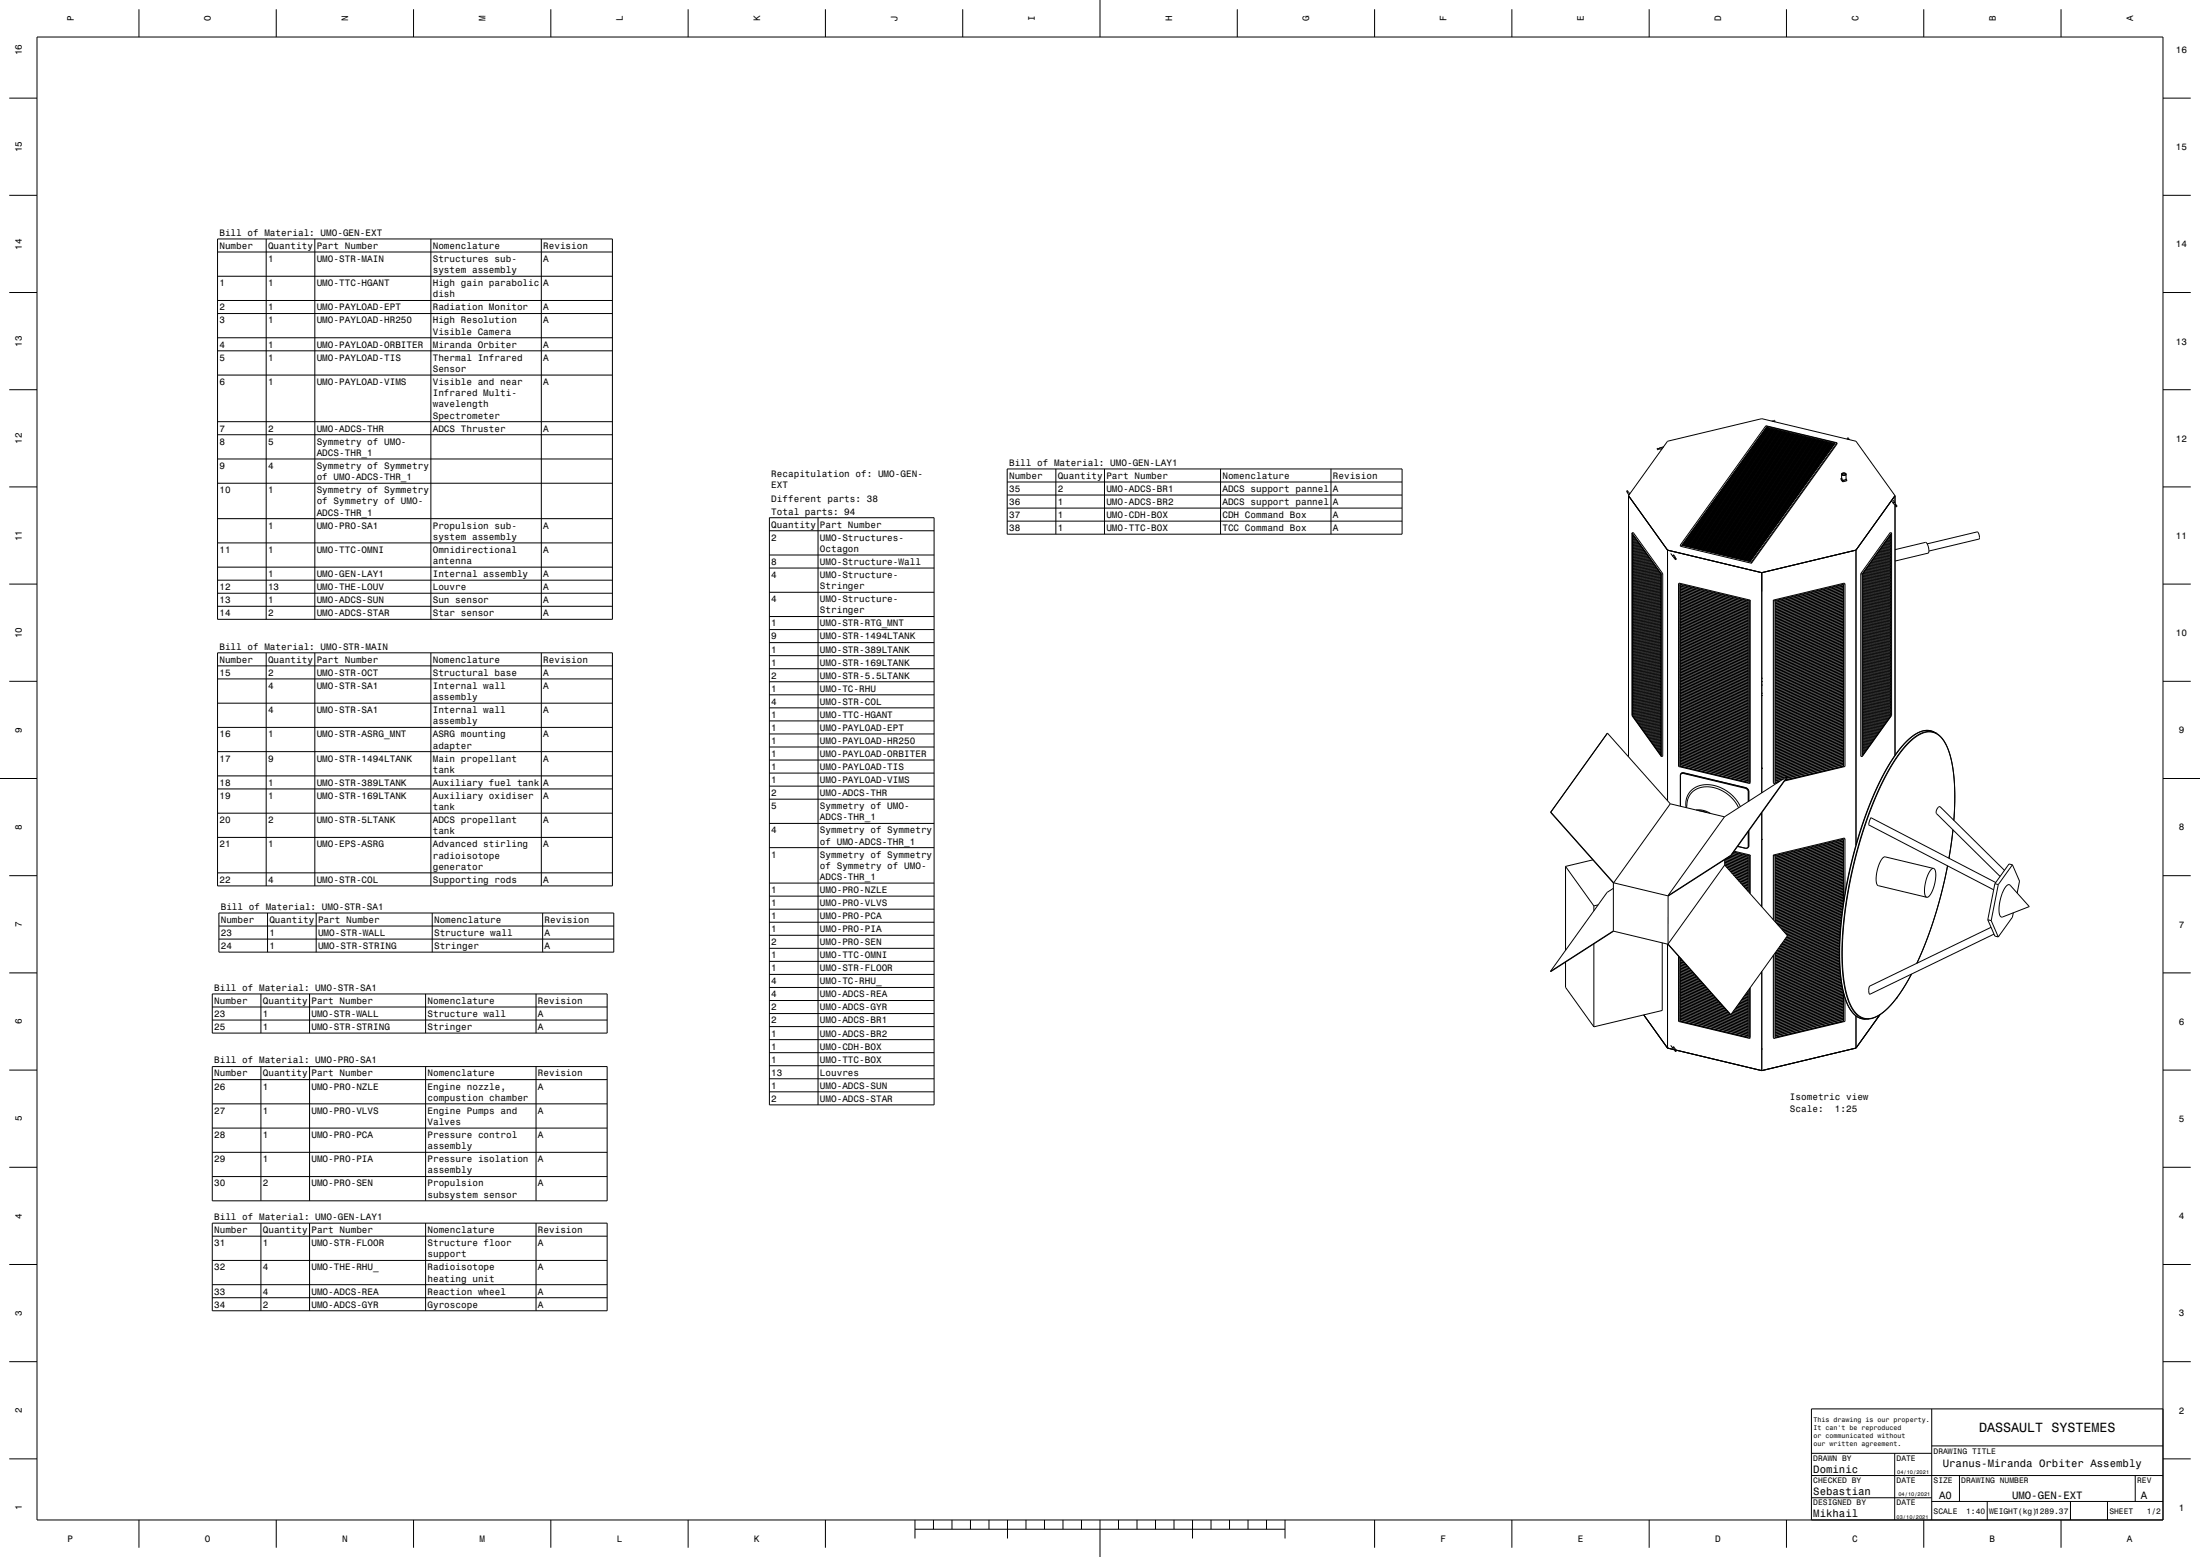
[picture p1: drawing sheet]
<svg xmlns="http://www.w3.org/2000/svg" width="1189mm" height="841mm" viewBox="0 0 1189 841" stroke-linecap="round" stroke-linejoin="round" font-family="sans-serif">
<g fill="none" stroke="#000" stroke-width=".54">
<path d="M75 5v15M149 5v15M223 5v15M298 5v15M372 5v15M446 5v15M520 5v15M595 0v20M669 5v15M743 5v15M817 5v15M891 5v15"/>
<path d="M965 5v15M1040 5v15M1114 5v15M20 20h1149v801h-1149zM5 53h15M1169 53h15M5 106h15M1169 106h15M118 129h213v206h-213zM118 136h213M144 129v206M170 129v206"/>
<path d="M233 129v206M293 129v206M5 158h15M118 149h213M1169 158h15M118 162h213M118 169h213M118 182h213M118 189h213M5 211h15M118 203h213M1169 211h15"/>
<path d="M118 228h213M118 235h213M948 240h.1M948 240l37 9M948 240l38 8M948 240l37 8M949 240h.1M949 239l37 9M949 239h.1M949 238v1M949 238l37 9M950 238h-1"/>
<path d="M950 238l36 9M950 238l37 8M950 238h.1M950 237l37 9M950 237l37 9zM951 237h.1M951 237h-1M951 237l36 8M951 237l37 8M951 236l37 9M951 236v1M951 236l37 8"/>
<path d="M951 236h.1M952 235l36 9M952 236h.1M952 235l37 9-37-9M952 235h.1M952 235l37 9M952 234l37 9M952 234l37 9-37-8M952 234v1M953 234l36 9M953 234l37 9M953 234h.1"/>
<path d="M953 233v1M953 233l37 9M953 233h.1M953 233l37 9-37-9M953 233l37 8M954 233h.1M954 232l37 9-38-8M954 232h.1M954 232l37 9M954 232l37 8M955 231h.1M955 231l36 9"/>
<path d="M955 231l37 9M955 230l37 9-46 64-37-9zM955 230v1M958 227h.1M958 227v1M958 228h.1M958 228l1-1v1M993 239l-46 65M993 239l-39-9-46 64M999 237h-1h1M999 237h1M118 248h213"/>
<path d="M544 253h214v36h-214zM571 253v36M597 253v36M660 253v36M719 253v36M896 242v1M896 242h.1M896 242h1M897 242h.1M897 242l-1 1M897 242v1M897 243h.1"/>
<path d="M898 242l-1 1M899 241v1M899 242h-2M899 242h.1M899 241h.1M934 260l37 9-37-9M934 260l37 8M934 260l37 9M934 259l37 9M935 260h-1M935 259h-1M935 259l36 9"/>
<path d="M935 259l37 8M935 259h.1M935 259l37 9M935 258l37 9M935 258h.1M935 258v1M936 258h.1M936 257l-1 1M936 257l37 9M936 257h.1M936 257l37 8M937 256l36 9-37-8"/>
<path d="M937 256h.1M937 256l37 9M937 256l37 8M937 255h.1M937 255l37 9M938 255h.1M938 254l37 9-38-8M938 254l37 9M938 254v1M938 254h.1M938 254l37 8M939 253l37 9"/>
<path d="M939 253v1M939 253l36 9M939 254h.1M939 253h.1M939 253l37 8M939 252l37 9M939 252v1M940 252l37 8M940 252h.1M940 252l37 9M940 251l37 9M940 251h.1"/>
<path d="M941 251h.1M941 250l37 9-38-8M941 250l37 9M941 250v1M941 250l37 9zM941 250h.1M942 249l-1 1M942 249l36 9M942 249l37 9M942 249h.1M942 249l37 8M942 248l37 9z"/>
<path d="M943 248h-1M943 248l36 9-37-9M943 248h.1M943 248l37 8M943 247l37 9-37-8M943 247l37 9M943 247h.1M944 246l36 9M944 247h.1M944 246h.1M944 246l37 9M944 245l37 9-37-8"/>
<path d="M944 245l37 9M945 245h.1M945 245l37 9M945 245l37 8M945 244l37 9M945 244v1M945 244h.1M946 244h.1M946 243l37 9-38-8M946 243h.1M946 243l37 9M946 243l37 8"/>
<path d="M947 242l37 9M947 242h.1M947 242l36 9M947 242v1M947 242l37 8M947 241h1M947 241l37 9M948 241l37 8M948 241h.1M995 258l1 2M995 258v1M995 258h.1"/>
<path d="M995 258l1 1M995 256v3a1.5 1.5 0 0 0 3 0M995 256a1.5 1.5 0 0 0 3 0M996 256h-1M996 256a.9 .9 0 0 0 1 1 .9 .9 0 0 0 0-1M996 256h1M996 256h.1M996 259v1M996 260h.1M997 256h.1M997 256h1M997 256h-1"/>
<path d="M998 259h.1M998 256v3M998 259l-2 1M998 259v1M998 260h-2M998 260h.1M5 263h15M118 261h213M416 280h89v317h-89zM442 280v317M544 260h214M544 267h214"/>
<path d="M544 274h214M880 266h.1M880 266l-1-1 1 1M880 268l21 29M880 268v141M880 268l21-30 51-12 51 12 21 30M880 267v-1l1 1h-1M920 280h-1M920 280l37 9M920 280l37 8M920 280h.1M920 279l37 9"/>
<path d="M920 279h.1M921 278l37 9M921 278v1M921 278l36 9M921 279h.1M921 278h.1M921 277l37 9M921 277l37 9-37-8M922 278h-1M922 277l36 9M922 277l37 9M922 277h.1"/>
<path d="M922 277l37 8M922 276v1M922 276l37 9M922 276l37 9-37-9M922 276l38 8M923 276h.1M923 275l37 9M923 275h.1M923 275l37 8M924 274l37 9M924 274l36 9M924 274v1"/>
<path d="M924 274l37 8M924 274l37 9zM924 274h.1M924 273l37 9M924 273h.1M925 273h-1M925 273l36 9-37-9M925 273l37 8M925 273h.1M925 272l37 9M925 272h.1M926 272h.1"/>
<path d="M926 272l37 8M926 272l36 8M926 271l37 8M926 271h.1M926 271l37 9M926 270v1M926 270l37 9M927 270h-1M927 270l36 9M927 270l37 8M927 270h.1M927 270l37 9"/>
<path d="M927 269v1M927 269l37 9M927 269l37 9-37-9M927 269h.1M928 269h.1M928 269h-1M928 269l37 8M928 268l37 9M928 268v1M928 268h.1M929 267l36 9-37-8M929 267l37 9"/>
<path d="M929 267h.1M929 268h.1M929 267l37 8M929 266l37 9M929 266h.1M930 266l-1 1M930 266l37 8M930 266h.1M930 266l37 9M930 265l37 9M930 265h.1M931 265l37 8"/>
<path d="M931 265h-1M931 265l36 8M931 265h.1M931 264l37 9M931 264h.1M931 264l37 8M932 263l36 9-37-8M932 263l37 9M932 263h.1M932 262l37 9zM932 262h.1M932 262l37 9"/>
<path d="M932 262l37 8M933 262h.1M933 261l37 9M933 261l37 9zM933 261l37 8M933 261h.1M934 261l36 8M934 260v1M934 260l36 9M934 261h.1M934 260h.1M1022 270l2 3"/>
<path d="M1023 270l2 3M1023 272h.1M1024 271l-1 1M1024 271v1M1024 271h-1v1M1024 273h.1M1024 268l-21 29M1024 268v4M1024 273v135M1024 273l1 1M1025 273h-1M1025 273h.1"/>
<path d="M1025 273v1M1169 263h15M118 280h213M118 293h213M416 287h89M416 300h89M544 281h214M882 288h1l16 22M882 288v98l16 23M882 288l16 22M882 289l16 21v98l-16-21zM883 289l15 21"/>
<path d="M883 299l-1 1 16 21M883 299h-1l16 21M883 298h-1l16 21M883 297h-1l16 22M883 296l-1 1 16 21M883 295l-1 1 16 21M883 294l-1 1 16 21M883 294h-1l16 21M883 293h-1l16 21M883 292l-1 1 16 21M883 291l-1 1 16 21M883 290l-1 1 16 21"/>
<path d="M883 290h-1l16 21M901 297v136M901 297l51 12M903 299l1 1M908 294v1l39 9M908 294l39 10M909 294h.1M909 294l37 9M909 294l38 8M910 294h.1M910 293v1M910 293l37 9"/>
<path d="M910 293l37 9-37-9M910 293h.1M911 293h-1M911 293l36 8M911 292l37 9M911 292v1M911 292l36 9M911 293h.1M911 292l37 8M911 292h.1M911 291h.1M911 291l37 9"/>
<path d="M912 292h-1M912 291l36 9-37-9M912 291h.1M912 291l37 9M912 290l37 9-37-8M912 290l37 9M912 290v1M913 290l36 9M913 290h.1M913 289v1M913 289l37 9M913 289h.1"/>
<path d="M913 289l37 9-37-9M913 289l37 8M914 288l36 9M914 288l37 9M914 288h.1M914 288l37 8M914 287l37 9M915 287h.1M915 286l37 9zM915 286h.1M915 286l37 9M915 286l37 8"/>
<path d="M916 285l37 9M916 285l36 9M916 286h.1M916 285l37 8M916 285h.1M916 284l1 1M916 284l37 9M917 284l37 8M917 284h.1M917 284l37 9M917 283h.1M917 283l37 9"/>
<path d="M917 283l38 8M918 283h.1M918 282l37 9M918 282h.1M918 282v1M919 281l-1 1M919 281l36 9M919 281l37 9M919 281h.1M919 281l37 8M919 280l37 9-37-8M919 280h.1"/>
<path d="M1003 297v159M1003 297l-51 12M1022 299v1l-15 21M1022 299l-15 21M1022 298l-15 21M1022 297l-15 22M1022 296v1l-15 21M1022 295v1l-15 21M1022 294v1l-15 21M1022 294l-15 21M1022 293l-15 21M1022 292v1l-15 21"/>
<path d="M1022 291v1l-15 21M1022 290v1l-15 21M1022 290l-15 21M1022 289l-15 21M1022 289v98l-15 21v-98zM1022 288l-16 22M1022 288v98l-16 23M1024 297l17-4 1 1v3v2l-18 4M1042 294l27-7 1 2v2l-28 7M5 315h15M118 306h213M118 313h213"/>
<path d="M416 307h89M416 320h89M883 316l-1 1 16 21M883 320h-1l16 21M883 319l-1 1 16 21M883 318l-1 1 16 21M883 317l-1 1 16 21M883 316h-1l16 21M883 315h-1l16 22M883 314l-1 1 16 21M883 313l-1 1 16 21M883 312l-1 1 16 21"/>
<path d="M883 312h-1l16 21M883 311h-1l16 21M883 310l-1 1 16 21M883 309l-1 1 16 21M883 308l-1 1 16 21M883 308h-1l16 21M883 307h-1l16 21M883 306h-1l16 22M883 305l-1 1 16 21M883 304l-1 1 16 21M883 303l-1 1 16 21M883 303h-1l16 21"/>
<path d="M883 302h-1l16 21M883 301l-1 1 16 21M883 300l-1 1 16 21M898 310v99M899 310v98l-1 1M899 310h-1M904 300h.1M904 300v1M905 300h-1M905 301v1M905 301h.1M905 302h.1"/>
<path d="M905 301l1 1M905 301l-1-1 1 1M906 302h-1M907 315v99l39 9M907 315l39 9M907 315l39 10M908 316l37 9v98l-37-9zM908 316v2M908 318v2l37 9M908 318l37 9M908 320v2l37 9M908 319l37 9"/>
<path d="M908 318h.1M908 317l37 9M908 317l37 8M947 304h.1M952 309v119M996 320v1l-37 9M996 319h.1M996 318h.1M996 317h.1M996 317v3l-37 9M996 316v1l-37 9M996 319l-37 9"/>
<path d="M996 318l-37 9M996 317l-37 8M997 315v99l-33 8M997 315l-39 9M997 315l-38 10M1006 310v98v1M1006 310h.1M1006 310v99M1022 315l-15 22M1022 320l-15 21M1022 319v1l-15 21M1022 318v1l-15 21"/>
<path d="M1022 317v1l-15 21M1022 316v1l-15 21M1022 316l-15 21M1022 314v1l-15 21M1022 313v1l-15 21M1022 312v1l-15 21M1022 312l-15 21M1022 311l-15 21M1022 310v1l-15 21M1022 309v1l-15 21M1022 308v1l-15 21M1022 308l-15 21"/>
<path d="M1022 307l-15 21M1022 306l-15 22M1022 305v1l-15 21M1022 304v1l-15 21M1022 303v1l-15 21M1022 303l-15 21M1022 302l-15 21M1022 301v1l-15 21M1022 300v1l-15 21M1169 315h15M118 320h213M118 327h213"/>
<path d="M416 333h89M883 339l-1 1 16 21M883 339h-1l16 21M883 338h-1l16 21M883 337l-1 1 16 21M883 336l-1 1 16 21M883 335l-1 1 16 21M883 334l-1 1 16 21M883 334h-1l16 21M883 333h-1l16 21M883 332l-1 1 16 21M883 331l-1 1 16 21"/>
<path d="M883 330l-1 1 16 21M883 330h-1l16 21M883 329h-1l16 21M883 328l-1 1 16 21M883 327l-1 1 16 21M883 326l-1 1 16 21M883 325l-1 1 16 21M883 325h-1l16 21M883 324h-1l16 22M883 323l-1 1 16 21M883 322l-1 1 16 21M883 321l-1 1 16 21"/>
<path d="M883 321h-1l16 21M908 336l37 9M908 334l37 9M908 333l37 9M908 331l37 9M908 330l37 9M908 328l37 9M908 326l37 8M908 324l37 9M908 323l37 9M908 321l37 9M908 339v3l37 9"/>
<path d="M908 338v1M908 336v2M908 334v2M908 330v2l37 9M908 328v2M908 326v2M908 324v2M908 339l37 9M908 338l37 9M908 339h.1M908 339l37 8M908 338h.1"/>
<path d="M908 337l37 9M908 336h.1M908 335l37 9M908 335l37 8M908 334h.1M908 332v2M908 333h.1M908 331h.1M908 330v1M908 330h.1M908 329l37 9M908 328h.1"/>
<path d="M908 327l37 9M908 326l37 9M908 326h.1M908 325l37 9M908 324h.1M908 322v2M908 323h.1M908 321v1M908 321h.1M946 325v98M946 324v99M946 324v1"/>
<path d="M958 324l1 99M958 324l1 1M959 325v98M996 339h.1M996 338h.1M996 337h.1M996 336h.1M996 335h.1M996 334h.1M996 333h.1M996 332h.1M996 331h.1"/>
<path d="M996 330v1M996 330h.1M996 329h.1M996 328h.1M996 327h.1M996 326h.1M996 325h.1M996 324h.1M996 321v3l-37 9M996 323h.1M996 322h.1M996 321h.1"/>
<path d="M996 338v2l-37 9M996 336v2l-37 9 37-9M996 334v2l-37 9 37-9M996 332v2l-37 9 37-9M996 330v2l-37 9M996 328v2l-37 9M996 326v2l-37 9M996 324v2l-37 8M996 332l-37 9M996 339l-37 9 37-9M996 339l-37 8 37-8M996 337l-37 9 37-9"/>
<path d="M996 335l-37 9 37-9M996 335l-37 8 37-8M996 333l-37 9 37-9M996 331l-37 9M996 330l-37 9M996 329l-37 9M996 327l-37 9M996 326l-37 9M996 325l-37 9M996 323l-37 9M996 322l-37 9M996 321l-37 9"/>
<path d="M1022 339v1l-15 21M1022 339l-15 21M1022 338l-15 21M1022 337v1l-15 21M1022 336v1l-15 21M1022 335v1l-15 21M1022 334v1l-15 21M1022 334l-15 21M1022 333l-15 21M1022 332v1l-15 21M1022 331v1l-15 21M1022 330v1l-15 21"/>
<path d="M1022 330l-15 21M1022 329l-15 21M1022 328v1l-15 21M1022 327v1l-15 21M1022 326v1l-15 21M1022 325v1l-15 21M1022 325l-15 21M1022 324l-15 22M1022 323v1l-15 21M1022 322v1l-15 21M1022 321v1l-15 21M1022 321l-15 21"/>
<path d="M118 353h213v126h-213zM118 360h213M144 353v126M170 353v126M233 353v126M293 353v126M416 340h89M416 347h89M416 354h89M883 356h-1l16 21M883 360h-1l16 21M883 359l-1 1 16 21"/>
<path d="M883 358l-1 1 16 21M883 357l-1 1 16 21M883 357h-1l16 21M883 355h-1l16 22M883 354l-1 1 16 21M883 353l-1 1 16 21M883 352l-1 1 16 21M883 352h-1l16 21M883 351h-1l16 21M883 350l-1 1 16 21M883 349l-1 1 16 21M883 348l-1 1 16 21"/>
<path d="M883 348h-1l16 21M883 347h-1l16 21M883 346h-1l16 22M883 345l-1 1 16 21M883 344l-1 1 16 21M883 343l-1 1 16 21M883 343h-1l16 21M883 342h-1l16 21M883 341l-1 1 16 21M883 340l-1 1 16 21M908 343l37 9-37-9M908 357l37 9"/>
<path d="M908 356l37 9M908 352l37 9M908 351l37 9M908 348l37 8M908 346l37 9M908 341l37 9M908 340l37 9M908 357v3l37 9M908 356v1M908 348v2l37 9M908 346v2M908 344v2"/>
<path d="M908 342v1l37 9-37-8M908 342l37 9M908 360v1l37 9M908 359l37 9M908 358l37 9M908 357h.1M908 357l37 8M908 356h.1M908 353v3M908 355l37 9M908 354l37 9M908 352v1l37 9"/>
<path d="M908 353h.1M908 350v2l37 9M908 351h.1M908 349l37 9M908 348l37 9M908 348h.1M908 347l37 9M908 346h.1M908 345l37 9M908 344l37 9M908 344h.1M908 342h.1"/>
<path d="M996 360v2l-37 9 37-9M996 359h.1M996 358h.1M996 357h.1M996 356h.1M996 355h.1M996 354h.1M996 352v2l-37 9M996 353h.1M996 350v2l-37 9M996 351h.1M996 349h.1"/>
<path d="M996 348h.1M996 347h.1M996 346h.1M996 345h.1M996 344h.1M996 342v1l-37 9M996 343h.1M996 340v2l-37 9M996 341h.1M996 358v2l-37 9M996 356v2l-37 9M996 354v2l-37 9"/>
<path d="M996 348v2l-37 9M996 346v2l-37 8M996 344v2l-37 9M996 359l-37 9M996 357l-37 9M996 357l-37 8M996 355l-37 9M996 353l-37 9M996 352l-37 9M996 351l-37 9M996 349l-37 9M996 348l-37 9"/>
<path d="M996 347l-37 9M996 345l-37 9M996 344l-37 9M996 343l-37 9M996 341l-37 9M1022 341v1l-15 21M1022 360l-15 21M1022 359v1l-15 21M1022 358v1l-15 21M1022 357v1l-15 21M1022 357l-15 21M1022 356l-15 21"/>
<path d="M1022 355l-15 22M1022 354v1l-15 21M1022 353v1l-15 21M1022 352v1l-15 21M1022 352l-15 21M1022 351l-15 21M1022 350v1l-15 21M1022 349v1l-15 21M1022 348v1l-15 21M1022 348l-15 21M1022 347l-15 21M1022 346l-15 22"/>
<path d="M1022 345v1l-15 21M1022 344v1l-15 21M1022 343v1l-15 21M1022 343l-15 21M1022 342l-15 21M1022 340v1l-15 21M5 368h15M118 367h213M118 380h213M416 361h89M416 368h89M416 375h89"/>
<path d="M883 379l-1 1 16 21M883 379h-1l16 21M883 378h-1l16 21M883 377l-1 1 16 21M883 376l-1 1 16 21M883 375l-1 1 16 21M883 374l-1 1 16 21M883 374h-1l16 21M883 373h-1l16 22M883 372l-1 1 16 21M883 371l-1 1 16 21M883 370l-1 1 16 21"/>
<path d="M883 370h-1l16 21M883 369h-1l16 21M883 368l-1 1 16 21M883 367l-1 1 16 21M883 366l-1 1 16 21M883 365l-1 1 16 21M883 365h-1l16 21M883 364h-1l16 22M883 363l-1 1 16 21M883 362l-1 1 16 21M883 361l-1 1 16 21M883 361h-1l16 21"/>
<path d="M908 377l37 9M908 375l37 9M908 374l37 9M908 373l37 9M908 372l37 9M908 370l37 9M908 364l37 9M908 363l37 9M908 362l37 9M908 361l37 9M908 377v2l37 9M908 375v2"/>
<path d="M908 374v1M908 371v3M908 370v1l37 9M908 367v3l37 8M908 366v1M908 364v2M908 371l37 9M908 367l37 9M908 366l37 8M908 379v2l37 9M908 379l37 8M908 378l37 9"/>
<path d="M908 377h.1M908 376l37 9M908 375h.1M908 375l37 8M908 374h.1M908 373h.1M908 372h.1M908 371h.1M908 370h.1M908 369l37 9M908 368l37 9M908 367h.1"/>
<path d="M908 366l37 9M908 366h.1M908 365l37 9M908 364h.1M908 361v3M908 363h.1M908 362h.1M908 361h.1M996 379v1M996 379h.1M996 378h.1M996 377h.1"/>
<path d="M996 376h.1M996 375h.1M996 374h.1M996 373h.1M996 372h.1M996 370v2l-37 9M996 371h.1M996 370h.1M996 369h.1M996 368h.1M996 367h.1M996 366h.1"/>
<path d="M996 365h.1M996 364h.1M996 363h.1M996 362h.1M996 361l-37 9M996 379v1l-37 9M996 376v3l-37 8M996 375v1l-37 9M996 372v3l-37 8M996 368v2l-37 9M996 366v2l-37 9 37-9M996 364v2l-37 9 37-9"/>
<path d="M996 362v2l-37 9 37-9M996 379l-37 9M996 378l-37 9M996 377l-37 9M996 375l-37 9M996 374l-37 9M996 373l-37 9M996 371l-37 9M996 370l-37 9M996 369l-37 9 37-9M996 367l-37 9 37-9M996 366l-37 8 37-8"/>
<path d="M996 365l-37 9 37-9M996 363l-37 9 37-9M996 361l-37 8M1022 379v1l-15 21M1022 379l-15 21M1022 378l-15 21M1022 377v1l-15 21M1022 376v1l-15 21M1022 375v1l-15 21M1022 374v1l-15 21M1022 374l-15 21M1022 373l-15 22"/>
<path d="M1022 372v1l-15 21M1022 371v1l-15 21M1022 370v1l-15 21M1022 370l-15 21M1022 369l-15 21M1022 368v1l-15 21M1022 367v1l-15 21M1022 366v1l-15 21M1022 365v1l-15 21M1022 365l-15 21M1022 364l-15 22M1022 363v1l-15 21"/>
<path d="M1022 362v1l-15 21M1022 361v1l-15 21M1022 361l-15 21M1169 368h15M118 393h213M416 382h89M416 389h89M416 396h89M869 396l-31 43M869 396l34 38M882 387h.1M883 386h-1l16 22"/>
<path d="M883 385l-1 1 16 21M883 384l-1 1 16 21M883 383l-1 1 16 21M883 383h-1l16 21M883 382h-1l16 21M883 381l-1 1 16 21M883 380l-1 1 16 21M908 392l37 9-37-8M908 400l37 9M908 392l37 8M908 390l37 9M908 388l37 8"/>
<path d="M908 385l37 9M908 384l37 8M908 383l37 9M908 382l37 9M908 380l37 9M908 397v2l37 9M908 395v2M908 393v2M908 391v2M908 388v1l37 9M908 385v3M908 384v1"/>
<path d="M908 397l37 9M908 395l37 9M908 393l37 9M908 391l37 9M908 399v2l37 9M908 400h.1M908 398l37 9M908 397h.1M908 397l37 8M908 396l37 9M908 395h.1M908 394l37 9"/>
<path d="M908 393h.1M908 392l37 9M908 391h.1M908 389v2l37 9M908 390h.1M908 388l37 9M908 388h.1M908 387l37 9M908 386l37 9M908 385h.1M908 384l37 9M908 384h.1"/>
<path d="M908 381v3M908 383h.1M908 382h.1M908 380h.1M996 399v2l-37 9M996 400h.1M996 398h.1M996 397h.1M996 396h.1M996 395h.1M996 394h.1M996 393h.1"/>
<path d="M996 392h.1M996 391h.1M996 390l-37 9M996 389l-37 9M996 388h.1M996 387h.1M996 386h.1M996 385h.1M996 384h.1M996 383h.1M996 380v3l-37 9M996 382h.1"/>
<path d="M996 381h.1M996 397v2l-37 9M996 395v2l-37 8 37-8M996 393v2l-37 9 37-9M996 391v1l-37 9 37-8M996 388v3l-37 9M996 387v1l-37 9M996 384v3l-37 9M996 383v1l-37 9M996 392l-37 9M996 391l-37 9M996 400l-37 9"/>
<path d="M996 398l-37 9M996 397l-37 9M996 396l-37 9 37-9M996 394l-37 9 37-9M996 393l-37 9 37-9M996 392l-37 8M996 388l-37 8M996 386l-37 9M996 385l-37 9M996 384l-37 8M996 382l-37 9M996 381l-37 9"/>
<path d="M1022 386l-15 22M1022 385v1l-15 21M1022 384v1l-15 21M1022 383v1l-15 21M1022 383l-15 21M1022 382l-15 21M1022 381v1l-15 21M1022 380v1l-15 21M1022 387h.1M1045 395h-2h-3l-5 2-6 5-7 9-6 11-6 14-5 15-4 16-4 16-2 16-1 15 1 12 2 11 3 7 3 5 3 1h2M1045 395h-2h-3l-6 2-6 6-6 8-6 11-6 14-5 15-5 17-3 17-2 15-1 14 1 13 1 10 3 7 4 5 3 1h2M1045 395l1 1"/>
<path d="M1046 396l3 2 2 4 2 4 2 6 1 14v17v-11v-10l-1-9-2-7-2-6-4-3-3-2-5 1-6 4-7 8-6 10-7 14-5 15-5 17-4 17-2 17-1 18 1 15 3 11 2 4 2 3 3 1h4l3-1 4-2 7-8 8-13M1046 396l-2-1h-3l-5 3-6 5-7 9-6 12-6 12-5 15-4 16-4 16-2 16-1 15 1 12 2 10 3 8 4 5 2 1h2M118 406h213M118 419h213M416 403h89M416 411h89M416 418h89M908 413l37 9M908 412l37 9M908 410l37 9M908 407l37 9M908 405l37 9"/>
<path d="M908 403l37 9M908 402l37 9M908 401l37 9M908 414h.1M908 413v1M908 407v2l37 9M908 405v2M908 403v2M908 413h.1M908 411v2M908 412h.1M908 409v2l37 9"/>
<path d="M908 410v1M908 410h.1M908 408l37 9M908 407h.1M908 406l37 9M908 406l37 8M908 405h.1M908 404l37 9M908 403h.1M908 402v1M908 402h.1M908 401h.1"/>
<path d="M908 419h.1M908 419v17M908 418v1M910 418h-1l-1 1M910 418l33 8M910 418h-2M910 418h.1M910 418l33 7M910 417l-2 1M910 417l33 8M910 417v1M966 419l-30 43"/>
<path d="M966 419l-31 43M966 419l-34 22M996 413h.1M996 410v3l-30 7M996 412h.1M996 411h.1M996 409v1l-37 9M996 410h.1M996 408h.1M996 407h.1M996 406h.1M996 405h.1"/>
<path d="M996 404h.1M996 403h.1M996 402h.1M996 401v1l-37 9M996 413v1M996 406v3l-37 9M996 405v1l-37 9M996 402v3l-37 9M996 414h.1M996 412l-37 9M996 411l-37 9M996 410l-37 9"/>
<path d="M996 408l-37 9M996 407l-37 9M996 406l-37 8M996 404l-37 9M996 403l-37 9M996 401l-37 9M996 414v-98l-37 9v98l3-1M996 414l-31 7M0 421h20M118 426h213M118 439h213M416 425h89"/>
<path d="M416 432h89M838 439l34 38M903 434l-31 43M903 434l29 7M912 436v-4l2-4 4-2 5-1 5 1 5 2 4 4 3 4M917 438h3l4 1M918 438l4 1M941 436l-4-5-4-4-5-2-6-1-5 1-3 2-3 4v5M943 426h1l1 2M943 425l2 1v2M943 425v1M943 425l2 1v1"/>
<path d="M943 425h.1M945 428v5M945 428h.1M945 427v6M945 427v1M952 439v51M961 423h-2M962 422l-3 1M964 421l-5 1M1169 421h20M118 452h213M416 445h89"/>
<path d="M416 458h89M932 441l-31 43M937 460l9 2M939 457l4 1M943 458h.1M945 457l-1 1h-1M945 449v8M945 458h-2M945 457v1M945 457h.1M996 460h.1M996 459h.1"/>
<path d="M996 458h.1M996 455v3l-37 8M996 457h.1M996 456h.1M996 454h.1M996 459v3l-37 8M996 458v1l-37 9M996 454v1l-37 9M996 460l-37 9M996 458l-37 9M996 457l-37 9M996 456l-37 9"/>
<path d="M996 454l-37 9M997 453l-39 9M997 453v29M997 453l-38 9M1055 448l-2 16 3-16M5 473h15M118 471h213M416 477h89M846 468v45M846 468l15 21M861 464l-15 4M872 477v26l-34 22"/>
<path d="M872 480l-3 2-31 43M872 477l29 7M932 467l34 38-31 43M932 464v3M932 467l13 3M932 466l13 3M932 465l13 3M932 467l13 3-13-3M932 464l13 3M933 468l12 3-12-2M933 464l12 2-12-2M934 469l11 3"/>
<path d="M934 463l11 3M934 470l11 2M935 471l10 2M935 462l10 3M935 462h1M935 462l-34 22M936 462l-34 22v26l30-43M936 462l9 2M936 472l9 2M936 461l9 2M937 460l8 2v20M937 473l8 2"/>
<path d="M938 474l7 1M939 475l6 1M940 476l5 1M941 477l4 1M941 478l4 1M942 479h3M943 480h2M946 462v20M946 462v21M946 462h.1M958 462v35M958 462h1"/>
<path d="M959 462v35M996 480h.1M996 479h.1M996 478h.1M996 477h.1M996 476h.1M996 474v1l-37 9M996 475h.1M996 473h.1M996 472h.1M996 471h.1M996 470h.1"/>
<path d="M996 469h.1M996 468h.1M996 467h.1M996 466h.1M996 465l-37 9M996 464l-37 9M996 463h.1M996 462h.1M996 461h.1M996 480v2l-37 9M996 478v2l-37 8M996 476v2l-37 9"/>
<path d="M996 471v3l-37 9M996 470v1l-37 9M996 467v3l-37 9 37-9M996 466v1l-37 9 37-9M996 463v3l-37 9 37-9M996 462v1l-37 9M996 463l-37 9M996 479l-37 9M996 477l-37 9M996 476l-37 9M996 475l-37 9M996 473l-37 9"/>
<path d="M996 472l-37 9M996 471l-37 8 37-8M996 469l-37 9 37-9M996 468l-37 9 37-9M996 466l-37 9 37-8M996 462l-37 9M996 461l-37 9M1045 469h-1l-1 2-2 5-1 6 1 2v1M1045 469l1 1v2v6l-2 5-3 2M1045 469l-26-6-2 2-2 5-1 5 1 3 26 7M1078 477l-4 20M1078 477l2 1"/>
<path d="M1079 477l-68-35-1 4 67 35M1080 478l-4 19M1083 470l-34-34h-2l-1 2 1 1 34 34M1084 479l1-1h1l11 12-15 5-1-2v-5l1-6zM1088 467h-2l-8 10M1088 467l3 9-1 6M1088 467l-8 11M1169 473h15M118 493h214v21h-214zM145 493v21M171 493v21M234 493v21"/>
<path d="M293 493v21M416 484h89M416 491h89M416 498h89M861 489v3M864 489h-3M944 481h1M995 500l-30 7M995 499l-29 7M995 497l-30 7 30-7M995 496l-31 8M995 494l-32 8 32-7"/>
<path d="M995 494l-32 8 32-8M996 493l-34 8M996 492l-35 8M996 491l-35 8M996 490l-36 9M996 489l-36 9M996 489l-37 8M996 488h.1M996 487h.1M996 486h.1M996 484v2l-37 9M996 485h.1"/>
<path d="M996 484v1M996 483h.1M996 482h.1M996 481h.1M996 487v1M996 486v1M996 482v2l-37 9M996 488l-37 9M996 487l-37 9M996 485l-37 9M996 484l-37 9M996 483l-37 9"/>
<path d="M996 481l-37 9M996 480l-37 9M996 487v-33l-37 8v36M1074 497l4 9h2M1074 497h2M1076 497l4 9M1088 493v2l-8 11M118 500h214M118 507h214M416 505h89M416 512h89M416 519h89"/>
<path d="M846 520v13l15 22M861 510v45M898 509v37l-37 9M901 510v56M907 517v35l39 9M908 518v-1v35M908 519h1M908 518h1M908 520v2l5 1M908 518v2M908 520h2M908 519h2"/>
<path d="M908 520h.1M908 519h.1M908 518h.1M958 516l1 45M959 516v45M964 503l31-8-31 8M966 505l29-7-29 7M994 515l-35 9M994 514l-35 9M994 516l-35 8M994 514l-35 8M994 517l-35 8"/>
<path d="M994 513l-35 8M994 518l-35 8M994 512l-35 8M994 518l-35 9M994 511l-35 8M994 519l-35 9M994 510l-35 9M994 509l-35 9M994 509l-35 8M994 508l-35 8M994 507l-35 8M994 506l-35 9v45l37-8"/>
<path d="M994 505l-34 9M994 505l-33 8M995 504l-33 8M995 503l-33 8M995 502l-32 8M995 501l-31 8M995 500l-31 8M1076 501l-65 32-1 1v3h1l67-32M5 526h15M115 537h213v21h-213zM141 537v21M167 537v21"/>
<path d="M230 537v21M290 537v21M416 526h89M416 533h89M838 525l34-22 29 7 34 38M908 540l25 6M908 538l23 5M908 536l21 5M908 535l20 5M908 534l19 5M908 533l17 4M908 532l16 4"/>
<path d="M908 529l14 4M908 528l12 3M908 526l10 3M908 525l9 2M908 524l8 2M908 523l6 1M908 521l4 1M908 538v2M908 536v2M908 532v1l18 5M908 529v3M908 528v1"/>
<path d="M908 526v2M908 522v2l7 1M908 522l5 1M908 539l25 6M908 538l24 6M908 538h.1M908 537l22 5M908 536h.1M908 533v3M908 535h.1M908 534h.1M908 533h.1"/>
<path d="M908 532h.1M908 531l15 4M908 530l14 4M908 529h.1M908 529l13 3M908 528h.1M908 527l11 3M908 526h.1M908 524v2M908 525h.1M908 524v1M908 523h.1"/>
<path d="M908 522h.1M908 521h.1M908 520l3 1M941 540l4 1M942 539l3 1M942 538l3 1M943 538h2M943 537h2M944 536l1 1M944 536h1M945 535h.1M945 535v25l-37-8"/>
<path d="M946 534v27M952 525v53M959 533l35-8-35 8M959 532l35-8-35 9M959 532l35-9-35 9M994 520l-35 8M994 521l-35 8 35-8M994 522l-35 8 35-8M994 522l-35 9M994 523l-35 8M995 526l-36 8M995 527l-36 8"/>
<path d="M995 527l-36 9M995 528l-36 9 36-9M995 529l-36 8 36-8M995 530l-36 8M995 530l-36 9M995 531l-36 9M995 532l-36 9M996 533l-37 9M996 534l-37 8M996 534l-37 9M996 535l-37 9M996 539h.1"/>
<path d="M996 538h.1M996 537h.1M996 536h.1M996 536l-37 9M996 538v3l-37 9M996 537v1l-37 9M996 529h.1M996 536v1l-37 9M996 540l-37 9M996 539l-37 9M996 538l-37 8M996 537v15"/>
<path d="M997 539v13l-38 9M1025 539h.1M1033 526l-6 11-6 7-6 5-6 1M1036 520l5-11 5-14 4-14 3-13-7 27-5 13-5 12M1169 526h15M115 544h213M115 551h213M416 540h89M416 547h89M416 555h89M888 548l13 18M908 551l37 9"/>
<path d="M908 550l37 9M908 547l37 9M908 545l37 9M908 544l37 9M908 542l37 9M908 551v1M908 550v1M908 547v3M908 546v1M908 543v3l37 9-37-9M908 542v1l37 9M908 540v2"/>
<path d="M908 543l37 9M908 542l37 8M908 540l26 6M908 551l37 8M908 550h.1M908 549l37 9M908 548l37 9M908 547h.1M908 547l37 8M908 546h.1M908 543h.1M908 542h.1"/>
<path d="M908 541l26 6M908 540h.1M935 548h.1M936 547l9 3-9-2M936 547l9 2M937 546l8 2-8-2M937 545l8 2M938 545l7 1-7-1M938 544l7 2M939 543l6 2M939 543l6 1M940 542l5 1"/>
<path d="M940 541l5 1M941 541l4 1M996 551h.1M996 550h.1M996 549h.1M996 548h.1M996 547h.1M996 546h.1M996 545h.1M996 542v3l-37 9M996 544h.1M996 543h.1"/>
<path d="M996 542h.1M996 541h.1M996 540h.1M996 551l-37 9M996 549v2l-37 8 37-8M996 547v2l-37 9 37-9M996 545v2l-37 8M996 541v1l-37 9M996 551v1M996 550l-37 9 37-9M996 548l-37 9M996 547l-37 9"/>
<path d="M996 546l-37 9M996 544l-37 9M996 543l-37 9M996 542l-37 8M1003 549v17M1009 550h-1M1016 548l-13 18M5 578h15M115 576h213v73h-213zM141 576v73M167 576v73M230 576v73"/>
<path d="M290 576v73M416 562h89M416 569h89M416 576h89M901 566l4 1M903 565l1 1M904 566h.1M904 566h1v1M904 566l1 1M905 566h-1M905 566h.1M905 567h.1"/>
<path d="M905 567v1M905 568h.1M905 567h1M905 567l47 11M906 567l-1 1M1003 566h.1M1003 566l-51 12M1169 578h15M115 583h213M115 596h213M416 583h89M416 590h89"/>
<path d="M115 609h213M5 631h15M115 622h213M115 636h213M1169 631h15M115 661h213v47h-213zM115 668h213M141 661v47M167 661v47M230 661v47M290 661v47M5 683h15"/>
<path d="M115 681h213M115 694h213M1169 683h15M115 701h213M5 735h15M1169 735h15M1044 761v60M1169 761h-190v60M5 788h15M979 797h190M979 785h65M1024 785v36"/>
<path d="M1044 781h125M1059 797v14M1154 797v14M1169 788h15M979 809h65M1044 811h125M1074 811v10M1119 811v10M1139 811v10M75 821v15M149 821v15M223 821v15"/>
<path d="M298 821v15M372 821v15M446 821v15M494 826h200M494 821v10M505 821v5M515 821v5M524 821v5M535 821v5M544 821v10M554 821v5M565 821v5"/>
<path d="M574 821v5M584 821v5M595 821v20M604 821v5M615 821v5M625 821v5M634 821v5M645 821v10M655 821v5M664 821v5M675 821v5M684 821v5"/>
<path d="M694 821v10M743 821v15M817 821v15M891 821v15M965 821v15M1040 821v15M1114 821v15"/>
<circle cx="996" cy="256" r=".8"/>
</g>
<text font-size="7.2" x="1070" y="774">DASSAULT SYSTEMES</text>
<g font-size="5.8">
<text x="980" y="796">Dominic</text>
<text x="1050" y="793">Uranus-Miranda Orbiter Assembly</text>
<text x="980" y="808">Sebastian</text>
<text x="1048" y="810">A0</text>
<text x="1087" y="810">UMO-GEN-EXT</text>
<text x="1157" y="810">A</text>
<text x="980" y="820">Mikhail</text>
</g>
<g font-size="5">
<text x="40" y="12" transform="rotate(-90 40 12)">P</text>
<text x="114" y="12" transform="rotate(-90 114 12)">O</text>
<text x="188" y="12" transform="rotate(-90 188 12)">N</text>
<text x="262" y="12" transform="rotate(-90 262 12)">M</text>
<text x="337" y="12" transform="rotate(-90 337 12)">L</text>
<text x="411" y="12" transform="rotate(-90 411 12)">K</text>
<text x="485" y="12" transform="rotate(-90 485 12)">J</text>
<text x="559" y="12" transform="rotate(-90 559 12)">I</text>
<text x="633" y="12" transform="rotate(-90 633 12)">H</text>
<text x="708" y="12" transform="rotate(-90 708 12)">G</text>
<text x="782" y="12" transform="rotate(-90 782 12)">F</text>
<text x="856" y="12" transform="rotate(-90 856 12)">E</text>
<text x="930" y="12" transform="rotate(-90 930 12)">D</text>
<text x="1004" y="12" transform="rotate(-90 1004 12)">C</text>
<text x="1079" y="12" transform="rotate(-90 1079 12)">B</text>
<text x="1153" y="12" transform="rotate(-90 1153 12)">A</text>
<text x="12" y="30" transform="rotate(-90 12 30)">16</text>
<text x="1176" y="29">16</text>
<text x="12" y="82" transform="rotate(-90 12 82)">15</text>
<text x="1176" y="81">15</text>
<text x="119" y="127">Bill of Material: UMO-GEN-EXT</text>
<text x="12" y="135" transform="rotate(-90 12 135)">14</text>
<text x="119" y="134">Number</text>
<text x="145" y="134">Quantity</text>
<text x="171" y="134">Part Number</text>
<text x="234" y="134">Nomenclature</text>
<text x="294" y="134">Revision</text>
<text x="1176" y="134">14</text>
<text x="145" y="141">1</text>
<text x="171" y="141">UMO-STR-MAIN</text>
<text x="234" y="141">Structures sub-</text>
<text x="294" y="141">A</text>
<text x="234" y="148">system assembly</text>
<text x="119" y="155">1</text>
<text x="145" y="155">1</text>
<text x="171" y="155">UMO-TTC-HGANT</text>
<text x="234" y="155">High gain parabolic</text>
<text x="294" y="155">A</text>
<text x="234" y="161">dish</text>
<text x="119" y="168">2</text>
<text x="145" y="168">1</text>
<text x="171" y="168">UMO-PAYLOAD-EPT</text>
<text x="234" y="168">Radiation Monitor</text>
<text x="294" y="168">A</text>
<text x="119" y="175">3</text>
<text x="145" y="175">1</text>
<text x="171" y="175">UMO-PAYLOAD-HR250</text>
<text x="234" y="175">High Resolution</text>
<text x="294" y="175">A</text>
<text x="234" y="181">Visible Camera</text>
<text x="12" y="187" transform="rotate(-90 12 187)">13</text>
<text x="119" y="188">4</text>
<text x="145" y="188">1</text>
<text x="171" y="188">UMO-PAYLOAD-ORBITER</text>
<text x="234" y="188">Miranda Orbiter</text>
<text x="294" y="188">A</text>
<text x="1176" y="186">13</text>
<text x="119" y="195">5</text>
<text x="145" y="195">1</text>
<text x="171" y="195">UMO-PAYLOAD-TIS</text>
<text x="234" y="195">Thermal Infrared</text>
<text x="294" y="195">A</text>
<text x="234" y="201">Sensor</text>
<text x="119" y="208">6</text>
<text x="145" y="208">1</text>
<text x="171" y="208">UMO-PAYLOAD-VIMS</text>
<text x="234" y="208">Visible and near</text>
<text x="294" y="208">A</text>
<text x="234" y="214">Infrared Multi-</text>
<text x="234" y="220">wavelength</text>
<text x="234" y="226">Spectrometer</text>
<text x="119" y="233">7</text>
<text x="145" y="233">2</text>
<text x="171" y="233">UMO-ADCS-THR</text>
<text x="234" y="233">ADCS Thruster</text>
<text x="294" y="233">A</text>
<text x="12" y="240" transform="rotate(-90 12 240)">12</text>
<text x="1176" y="239">12</text>
<text x="119" y="240">8</text>
<text x="145" y="240">5</text>
<text x="171" y="240">Symmetry of UMO-</text>
<text x="171" y="246">ADCS-THR_1</text>
<text x="545" y="252">Bill of Material: UMO-GEN-LAY1</text>
<text x="119" y="253">9</text>
<text x="145" y="253">4</text>
<text x="171" y="253">Symmetry of Symmetry</text>
<text x="417" y="258">Recapitulation of: UMO-GEN-</text>
<text x="171" y="259">of UMO-ADCS-THR_1</text>
<text x="417" y="264">EXT</text>
<text x="545" y="259">Number</text>
<text x="572" y="259">Quantity</text>
<text x="598" y="259">Part Number</text>
<text x="661" y="259">Nomenclature</text>
<text x="720" y="259">Revision</text>
<text x="119" y="266">10</text>
<text x="145" y="266">1</text>
<text x="171" y="266">Symmetry of Symmetry</text>
<text x="545" y="266">35</text>
<text x="572" y="266">2</text>
<text x="598" y="266">UMO-ADCS-BR1</text>
<text x="661" y="266">ADCS support pannel</text>
<text x="720" y="266">A</text>
<text x="171" y="272">of Symmetry of UMO-</text>
<text x="417" y="271">Different parts: 38</text>
<text x="545" y="273">36</text>
<text x="572" y="273">1</text>
<text x="598" y="273">UMO-ADCS-BR2</text>
<text x="661" y="273">ADCS support pannel</text>
<text x="720" y="273">A</text>
<text x="171" y="278">ADCS-THR_1</text>
<text x="417" y="278">Total parts: 94</text>
<text x="545" y="280">37</text>
<text x="572" y="280">1</text>
<text x="598" y="280">UMO-CDH-BOX</text>
<text x="661" y="280">CDH Command Box</text>
<text x="720" y="280">A</text>
<text x="145" y="286">1</text>
<text x="171" y="286">UMO-PRO-SA1</text>
<text x="234" y="286">Propulsion sub-</text>
<text x="294" y="286">A</text>
<text x="417" y="285">Quantity</text>
<text x="443" y="285">Part Number</text>
<text x="545" y="287">38</text>
<text x="572" y="287">1</text>
<text x="598" y="287">UMO-TTC-BOX</text>
<text x="661" y="287">TCC Command Box</text>
<text x="720" y="287">A</text>
<text x="12" y="292" transform="rotate(-90 12 292)">11</text>
<text x="234" y="292">system assembly</text>
<text x="417" y="292">2</text>
<text x="443" y="292">UMO-Structures-</text>
<text x="1176" y="291">11</text>
<text x="119" y="299">11</text>
<text x="145" y="299">1</text>
<text x="171" y="299">UMO-TTC-OMNI</text>
<text x="234" y="299">Omnidirectional</text>
<text x="294" y="299">A</text>
<text x="443" y="298">Octagon</text>
<text x="234" y="305">antenna</text>
<text x="417" y="305">8</text>
<text x="443" y="305">UMO-Structure-Wall</text>
<text x="145" y="312">1</text>
<text x="171" y="312">UMO-GEN-LAY1</text>
<text x="234" y="312">Internal assembly</text>
<text x="294" y="312">A</text>
<text x="417" y="312">4</text>
<text x="443" y="312">UMO-Structure-</text>
<text x="119" y="319">12</text>
<text x="145" y="319">13</text>
<text x="171" y="319">UMO-THE-LOUV</text>
<text x="234" y="319">Louvre</text>
<text x="294" y="319">A</text>
<text x="443" y="318">Stringer</text>
<text x="119" y="326">13</text>
<text x="145" y="326">1</text>
<text x="171" y="326">UMO-ADCS-SUN</text>
<text x="234" y="326">Sun sensor</text>
<text x="294" y="326">A</text>
<text x="417" y="325">4</text>
<text x="443" y="325">UMO-Structure-</text>
<text x="119" y="333">14</text>
<text x="145" y="333">2</text>
<text x="171" y="333">UMO-ADCS-STAR</text>
<text x="234" y="333">Star sensor</text>
<text x="294" y="333">A</text>
<text x="443" y="331">Stringer</text>
<text x="417" y="338">1</text>
<text x="443" y="338">UMO-STR-RTG_MNT</text>
<text x="12" y="345" transform="rotate(-90 12 345)">10</text>
<text x="417" y="345">9</text>
<text x="443" y="345">UMO-STR-1494LTANK</text>
<text x="1176" y="344">10</text>
<text x="119" y="351">Bill of Material: UMO-STR-MAIN</text>
<text x="417" y="352">1</text>
<text x="443" y="352">UMO-STR-389LTANK</text>
<text x="119" y="358">Number</text>
<text x="145" y="358">Quantity</text>
<text x="171" y="358">Part Number</text>
<text x="234" y="358">Nomenclature</text>
<text x="294" y="358">Revision</text>
<text x="417" y="360">1</text>
<text x="443" y="360">UMO-STR-169LTANK</text>
<text x="119" y="365">15</text>
<text x="145" y="365">2</text>
<text x="171" y="365">UMO-STR-OCT</text>
<text x="234" y="365">Structural base</text>
<text x="294" y="365">A</text>
<text x="417" y="367">2</text>
<text x="443" y="367">UMO-STR-5.5LTANK</text>
<text x="145" y="372">4</text>
<text x="171" y="372">UMO-STR-SA1</text>
<text x="234" y="372">Internal wall</text>
<text x="294" y="372">A</text>
<text x="417" y="374">1</text>
<text x="443" y="374">UMO-TC-RHU</text>
<text x="234" y="378">assembly</text>
<text x="417" y="381">4</text>
<text x="443" y="381">UMO-STR-COL</text>
<text x="145" y="385">4</text>
<text x="171" y="385">UMO-STR-SA1</text>
<text x="234" y="385">Internal wall</text>
<text x="294" y="385">A</text>
<text x="417" y="388">1</text>
<text x="443" y="388">UMO-TTC-HGANT</text>
<text x="12" y="396" transform="rotate(-90 12 396)">9</text>
<text x="234" y="391">assembly</text>
<text x="417" y="395">1</text>
<text x="443" y="395">UMO-PAYLOAD-EPT</text>
<text x="119" y="398">16</text>
<text x="145" y="398">1</text>
<text x="171" y="398">UMO-STR-ASRG_MNT</text>
<text x="234" y="398">ASRG mounting</text>
<text x="294" y="398">A</text>
<text x="417" y="402">1</text>
<text x="443" y="402">UMO-PAYLOAD-HR250</text>
<text x="1177" y="396">9</text>
<text x="234" y="404">adapter</text>
<text x="119" y="411">17</text>
<text x="145" y="411">9</text>
<text x="171" y="411">UMO-STR-1494LTANK</text>
<text x="234" y="411">Main propellant</text>
<text x="294" y="411">A</text>
<text x="417" y="409">1</text>
<text x="443" y="409">UMO-PAYLOAD-ORBITER</text>
<text x="234" y="417">tank</text>
<text x="417" y="416">1</text>
<text x="443" y="416">UMO-PAYLOAD-TIS</text>
<text x="119" y="424">18</text>
<text x="145" y="424">1</text>
<text x="171" y="424">UMO-STR-389LTANK</text>
<text x="234" y="424">Auxiliary fuel tank</text>
<text x="294" y="424">A</text>
<text x="417" y="423">1</text>
<text x="443" y="423">UMO-PAYLOAD-VIMS</text>
<text x="119" y="431">19</text>
<text x="145" y="431">1</text>
<text x="171" y="431">UMO-STR-169LTANK</text>
<text x="234" y="431">Auxiliary oxidiser</text>
<text x="294" y="431">A</text>
<text x="417" y="430">2</text>
<text x="443" y="430">UMO-ADCS-THR</text>
<text x="234" y="438">tank</text>
<text x="417" y="437">5</text>
<text x="443" y="437">Symmetry of UMO-</text>
<text x="443" y="443">ADCS-THR_1</text>
<text x="12" y="448" transform="rotate(-90 12 448)">8</text>
<text x="119" y="445">20</text>
<text x="145" y="445">2</text>
<text x="171" y="445">UMO-STR-5LTANK</text>
<text x="234" y="445">ADCS propellant</text>
<text x="294" y="445">A</text>
<text x="1177" y="449">8</text>
<text x="234" y="451">tank</text>
<text x="417" y="450">4</text>
<text x="443" y="450">Symmetry of Symmetry</text>
<text x="119" y="458">21</text>
<text x="145" y="458">1</text>
<text x="171" y="458">UMO-EPS-ASRG</text>
<text x="234" y="458">Advanced stirling</text>
<text x="294" y="458">A</text>
<text x="443" y="456">of UMO-ADCS-THR_1</text>
<text x="234" y="464">radioisotope</text>
<text x="417" y="463">1</text>
<text x="443" y="463">Symmetry of Symmetry</text>
<text x="234" y="470">generator</text>
<text x="443" y="469">of Symmetry of UMO-</text>
<text x="119" y="477">22</text>
<text x="145" y="477">4</text>
<text x="171" y="477">UMO-STR-COL</text>
<text x="234" y="477">Supporting rods</text>
<text x="294" y="477">A</text>
<text x="443" y="475">ADCS-THR_1</text>
<text x="417" y="482">1</text>
<text x="443" y="482">UMO-PRO-NZLE</text>
<text x="119" y="491">Bill of Material: UMO-STR-SA1</text>
<text x="417" y="489">1</text>
<text x="443" y="489">UMO-PRO-VLVS</text>
<text x="417" y="496">1</text>
<text x="443" y="496">UMO-PRO-PCA</text>
<text x="12" y="501" transform="rotate(-90 12 501)">7</text>
<text x="119" y="499">Number</text>
<text x="146" y="499">Quantity</text>
<text x="172" y="499">Part Number</text>
<text x="235" y="499">Nomenclature</text>
<text x="294" y="499">Revision</text>
<text x="417" y="503">1</text>
<text x="443" y="503">UMO-PRO-PIA</text>
<text x="1177" y="501">7</text>
<text x="119" y="506">23</text>
<text x="146" y="506">1</text>
<text x="172" y="506">UMO-STR-WALL</text>
<text x="235" y="506">Structure wall</text>
<text x="294" y="506">A</text>
<text x="119" y="513">24</text>
<text x="146" y="513">1</text>
<text x="172" y="513">UMO-STR-STRING</text>
<text x="235" y="513">Stringer</text>
<text x="294" y="513">A</text>
<text x="417" y="511">2</text>
<text x="443" y="511">UMO-PRO-SEN</text>
<text x="417" y="518">1</text>
<text x="443" y="518">UMO-TTC-OMNI</text>
<text x="417" y="525">1</text>
<text x="443" y="525">UMO-STR-FLOOR</text>
<text x="417" y="532">4</text>
<text x="443" y="532">UMO-TC-RHU_</text>
<text x="116" y="535">Bill of Material: UMO-STR-SA1</text>
<text x="417" y="539">4</text>
<text x="443" y="539">UMO-ADCS-REA</text>
<text x="116" y="542">Number</text>
<text x="142" y="542">Quantity</text>
<text x="168" y="542">Part Number</text>
<text x="231" y="542">Nomenclature</text>
<text x="291" y="542">Revision</text>
<text x="417" y="546">2</text>
<text x="443" y="546">UMO-ADCS-GYR</text>
<text x="116" y="549">23</text>
<text x="142" y="549">1</text>
<text x="168" y="549">UMO-STR-WALL</text>
<text x="231" y="549">Structure wall</text>
<text x="291" y="549">A</text>
<text x="12" y="553" transform="rotate(-90 12 553)">6</text>
<text x="116" y="556">25</text>
<text x="142" y="556">1</text>
<text x="168" y="556">UMO-STR-STRING</text>
<text x="231" y="556">Stringer</text>
<text x="291" y="556">A</text>
<text x="417" y="553">2</text>
<text x="443" y="553">UMO-ADCS-BR1</text>
<text x="1177" y="554">6</text>
<text x="417" y="560">1</text>
<text x="443" y="560">UMO-ADCS-BR2</text>
<text x="417" y="567">1</text>
<text x="443" y="567">UMO-CDH-BOX</text>
<text x="116" y="574">Bill of Material: UMO-PRO-SA1</text>
<text x="417" y="574">1</text>
<text x="443" y="574">UMO-TTC-BOX</text>
<text x="116" y="581">Number</text>
<text x="142" y="581">Quantity</text>
<text x="168" y="581">Part Number</text>
<text x="231" y="581">Nomenclature</text>
<text x="291" y="581">Revision</text>
<text x="417" y="581">13</text>
<text x="443" y="581">Louvres</text>
<text x="116" y="589">26</text>
<text x="142" y="589">1</text>
<text x="168" y="589">UMO-PRO-NZLE</text>
<text x="231" y="589">Engine nozzle,</text>
<text x="291" y="589">A</text>
<text x="417" y="588">1</text>
<text x="443" y="588">UMO-ADCS-SUN</text>
<text x="231" y="595">compustion chamber</text>
<text x="417" y="595">2</text>
<text x="443" y="595">UMO-ADCS-STAR</text>
<text x="967" y="594">Isometric view</text>
<text x="12" y="606" transform="rotate(-90 12 606)">5</text>
<text x="116" y="602">27</text>
<text x="142" y="602">1</text>
<text x="168" y="602">UMO-PRO-VLVS</text>
<text x="231" y="602">Engine Pumps and</text>
<text x="291" y="602">A</text>
<text x="967" y="600">Scale:</text>
<text x="992" y="600">1:25</text>
<text x="231" y="608">Valves</text>
<text x="1177" y="606">5</text>
<text x="116" y="615">28</text>
<text x="142" y="615">1</text>
<text x="168" y="615">UMO-PRO-PCA</text>
<text x="231" y="615">Pressure control</text>
<text x="291" y="615">A</text>
<text x="231" y="621">assembly</text>
<text x="116" y="628">29</text>
<text x="142" y="628">1</text>
<text x="168" y="628">UMO-PRO-PIA</text>
<text x="231" y="628">Pressure isolation</text>
<text x="291" y="628">A</text>
<text x="231" y="634">assembly</text>
<text x="116" y="641">30</text>
<text x="142" y="641">2</text>
<text x="168" y="641">UMO-PRO-SEN</text>
<text x="231" y="641">Propulsion</text>
<text x="291" y="641">A</text>
<text x="231" y="647">subsystem sensor</text>
<text x="12" y="658" transform="rotate(-90 12 658)">4</text>
<text x="116" y="659">Bill of Material: UMO-GEN-LAY1</text>
<text x="1177" y="659">4</text>
<text x="116" y="666">Number</text>
<text x="142" y="666">Quantity</text>
<text x="168" y="666">Part Number</text>
<text x="231" y="666">Nomenclature</text>
<text x="291" y="666">Revision</text>
<text x="116" y="673">31</text>
<text x="142" y="673">1</text>
<text x="168" y="673">UMO-STR-FLOOR</text>
<text x="231" y="673">Structure floor</text>
<text x="291" y="673">A</text>
<text x="231" y="679">support</text>
<text x="116" y="686">32</text>
<text x="142" y="686">4</text>
<text x="168" y="686">UMO-THE-RHU_</text>
<text x="231" y="686">Radioisotope</text>
<text x="291" y="686">A</text>
<text x="231" y="692">heating unit</text>
<text x="116" y="699">33</text>
<text x="142" y="699">4</text>
<text x="168" y="699">UMO-ADCS-REA</text>
<text x="231" y="699">Reaction wheel</text>
<text x="291" y="699">A</text>
<text x="116" y="706">34</text>
<text x="142" y="706">2</text>
<text x="168" y="706">UMO-ADCS-GYR</text>
<text x="231" y="706">Gyroscope</text>
<text x="291" y="706">A</text>
<text x="12" y="711" transform="rotate(-90 12 711)">3</text>
<text x="1177" y="711">3</text>
<text x="12" y="763" transform="rotate(-90 12 763)">2</text>
<text x="1177" y="764">2</text>
<text x="12" y="816" transform="rotate(-90 12 816)">1</text>
<text x="1177" y="816">1</text>
<text x="36" y="833">P</text>
<text x="111" y="833">O</text>
<text x="185" y="833">N</text>
<text x="259" y="833">M</text>
<text x="333" y="833">L</text>
<text x="407" y="833">K</text>
<text x="778" y="833">F</text>
<text x="853" y="833">E</text>
<text x="927" y="833">D</text>
<text x="1001" y="833">C</text>
<text x="1075" y="833">B</text>
<text x="1149" y="833">A</text>
</g>
<g font-size="4.3">
<text x="1045" y="785">DRAWING TITLE</text>
<text x="980" y="789">DRAWN BY</text>
<text x="1025" y="789">DATE</text>
<text x="980" y="801">CHECKED BY</text>
<text x="1025" y="801">DATE</text>
<text x="1045" y="801">SIZE</text>
<text x="1060" y="801">DRAWING NUMBER</text>
<text x="1155" y="801">REV</text>
<text x="980" y="813">DESIGNED BY</text>
<text x="1025" y="813">DATE</text>
<text x="1045" y="818">SCALE</text>
<text x="1063" y="818">1:40</text>
<text x="1075" y="818">WEIGHT(kg)1289.37</text>
<text x="1140" y="818">SHEET</text>
<text x="1160" y="818">1/2</text>
</g>
<g font-size="3.6">
<text x="980" y="768">This drawing is our property.</text>
<text x="980" y="772">It can't be reproduced</text>
<text x="980" y="776">or communicated without</text>
<text x="980" y="781">our written agreement.</text>
</g>
<g font-size="2.9">
<text x="1025" y="796">04/10/2021</text>
<text x="1026" y="808">04/10/2021</text>
<text x="1025" y="820">03/10/2021</text>
</g>
</svg>
